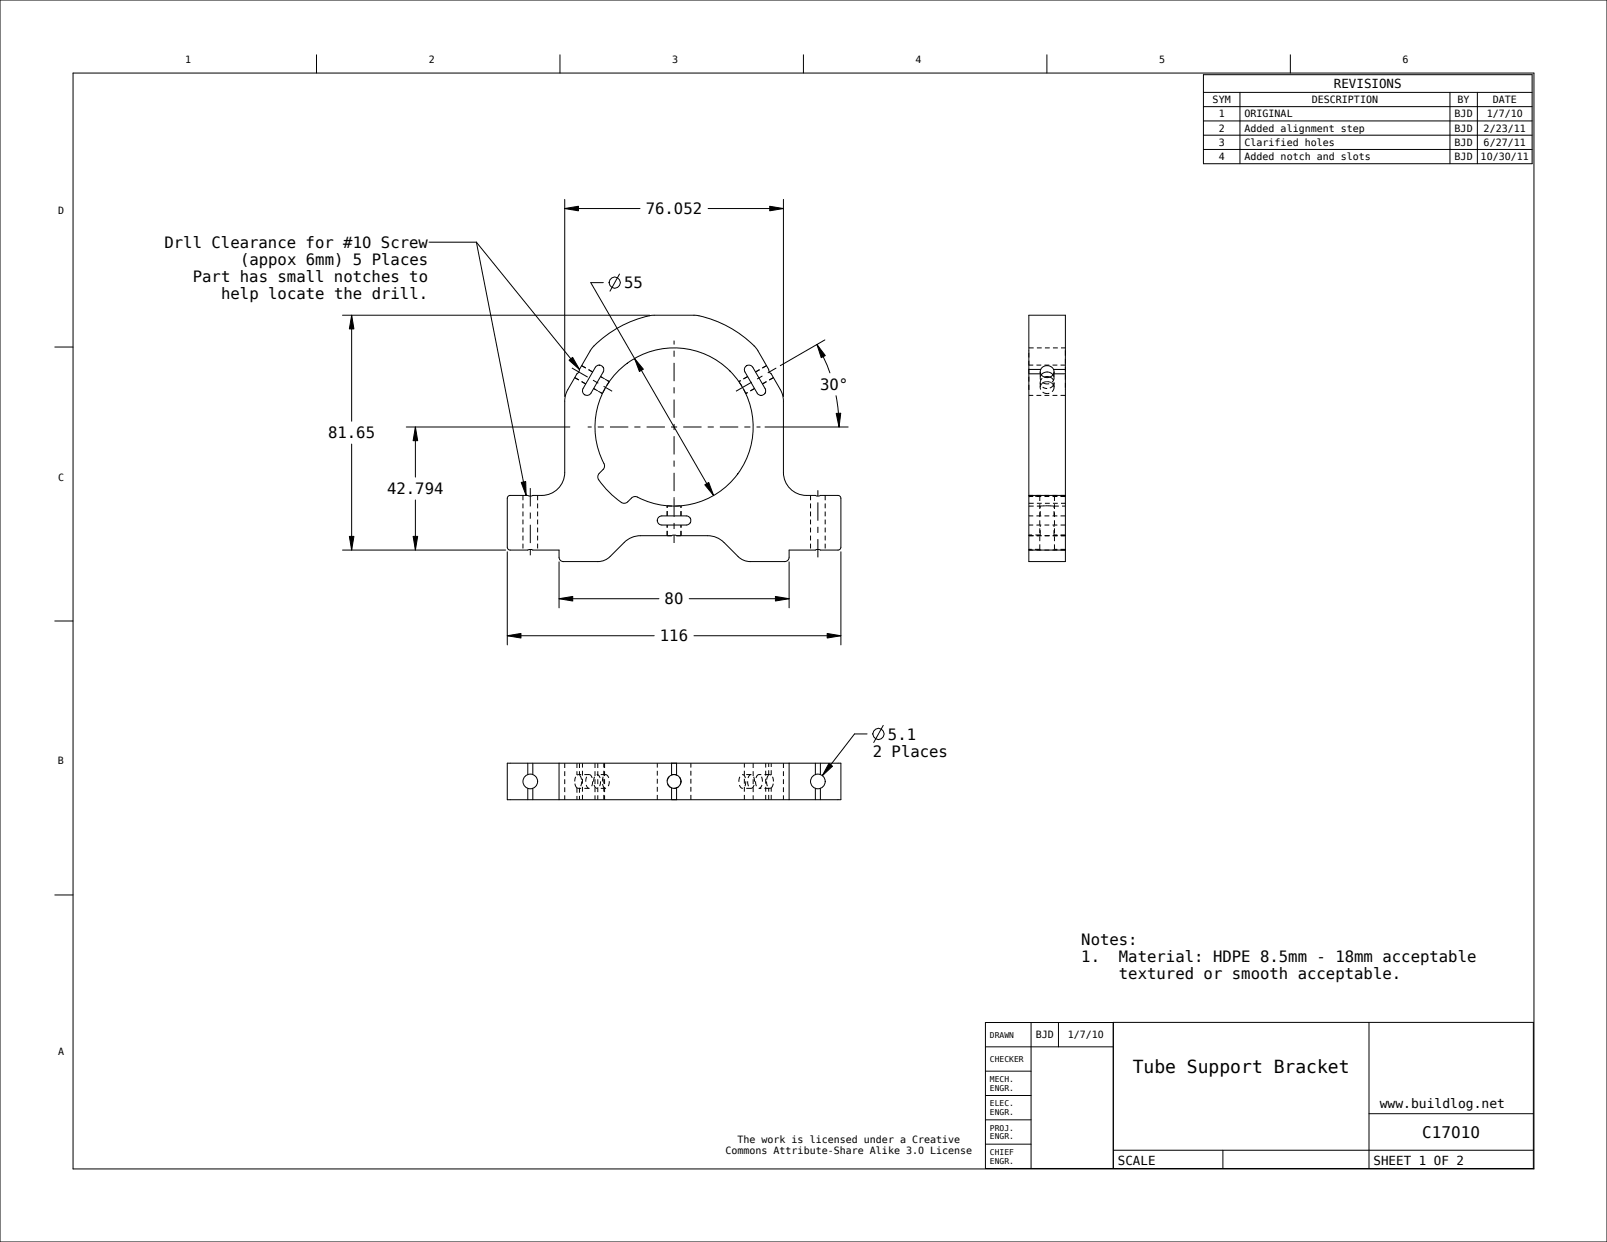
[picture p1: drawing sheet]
<svg xmlns="http://www.w3.org/2000/svg" width="559mm" height="432mm" viewBox="0 0 559 432" stroke-linecap="round" stroke-linejoin="round" font-family="sans-serif">
<g fill="#000">
<path d="M196.4 72.5l4.7-.8v1.6zM267.7 71.7l4.7 .8-4.7 .8zM122.3 109.6l.8 4.8h-1.6zM284.1 119.8l2.9 3.8-1.4 .8zM220.6 124.6l3.1 3.8-1.4 .8zM144.4 148.5l.8 4.7h-1.5zM290.8 143.7h1.6l-.6 4.8zM245.1 168.5l1.4-.8 1.6 4.6zM121.5 186.5h1.6l-.8 4.7zM143.7 186.5h1.5l-.8 4.7zM194.4 208.2l4.8-.8v1.5zM269.6 207.4l4.8 .8-4.8 .7z"/>
<path d="M176.4 221l4.8-.8v1.6zM287.6 220.2l4.8 .8-4.8 .8zM288.2 265.4l1.3 1-3.5 3.3z"/>
</g>
<g fill="none" stroke="#000" stroke-width=".35">
<path d="M0 0h558.8v431.8h-558.8zM110.1 19v6.4M194.7 19v6.4M279.4 19v6.4M364 19v6.4M448.7 19v6.4M25.4 25.4h508v381h-508zM418.5 26h114.3v30.9h-114.3zM418.5 32.1h114.3M418.5 37.1h114.3M431.2 32.1v24.8M504.2 32.1v24.8"/>
<path d="M513.7 32.1v24.8M418.5 42h114.3M418.5 47h114.3M418.5 52h114.3M196.4 72.5l4.7-.8v1.6zM196.4 69.3v68.6M196.4 72.5h26.2M246.2 72.5h26.2M267.7 71.7l4.7 .8-4.7 .8zM272.4 69.3v68.6M209.8 98.3h-4.4l42.7 74M215.4 95.3l-3.3 5.9"/>
<path d="M119.1 109.6h106.8M122.3 109.6l.8 4.8h-1.6zM122.3 109.6v36.9M284.1 119.8l2.5 4.8 2 5M284.1 119.8l2.9 3.8-1.4 .8zM286.8 118.2l-15.5 8.9M19 120.6h6.4M197.4 135.5l-.7 1.6-.3 2.4v24.7a8 8 0 0 1-8 8M207.3 127.4a1.59 1.59 0 0 1 2-.1 1.59 1.59 0 0 1 .5 2l-4.3 7.4a1.59 1.59 0 0 1-2.2 .6 1.59 1.59 0 0 1-.5-2.2zM215.1 128.9a27.5 27.5 0 0 1 36.9-1.6 27.5 27.5 0 0 1 5.2 36.6 27.5 27.5 0 0 1-36 8.8l-.4-.1a3.4 3.4 0 0 0-2.5 1.9 2.06 2.06 0 0 1-3.1-.4l-3.1-2.7a18 18 0 0 1-4.2-5.5l.5-1.3a3.4 3.4 0 0 0 1.8-2.6v-.4a27.7 27.7 0 0 1 4.9-32.7zM220.6 124.6l3.1 3.8-1.4 .8zM259.2 127.5a1.59 1.59 0 0 1 2.6 .2l4.2 7.4a1.59 1.59 0 0 1-.5 2.2 1.59 1.59 0 0 1-2.2-.6l-4.3-7.4a1.59 1.59 0 0 1 .2-1.8z"/>
<path d="M263.6 122a36.3 36.3 0 0 0-22.3-12.4h-13.8a36.3 36.3 0 0 0-22.3 12.4M271.4 135.5l.7 1.6 .3 2.4v24.7a8 8 0 0 0 8 8M290.7 137.6l.8 5.4 .3 5.5M357.8 135.5v59.7h12.7v-59.7M357.8 122v-12.4h12.7v12.4M363.1 131.1l1-.2 1 .2M366.1 130.3a2.6 2.6 0 0 0-4 0M122.3 154.4v36.8M141.3 148.5h56.9M144.4 148.5l.8 4.7h-1.5zM144.4 148.5v17.4M266 148.5h28.9"/>
<path d="M290.8 143.7h1.6l-.6 4.8zM144.4 173.8v17.4M177.4 172.2a1 1 0 0 0-1 1v17a1 1 0 0 0 1 1M229.2 179.7l.9-.3h8.5a1.59 1.59 0 0 1 1.6 1.6 1.59 1.59 0 0 1-1.6 1.5h-8.5a1.59 1.59 0 0 1-1.5-1.1 1.59 1.59 0 0 1 .6-1.7zM245.1 168.5l1.4-.8 1.6 4.6zM291.4 172.2a1 1 0 0 1 1 1v17a1 1 0 0 1-1 1M357.8 172.2h12.7M119.1 191.2h56.7M121.5 186.5h1.6l-.8 4.7zM143.7 186.5h1.5l-.8 4.7zM176.4 191.8v32.4M194.4 195.3v16"/>
<path d="M233.5 186.2h-10.8a8 8 0 0 0-5.6 2.4l-5.5 5.3-1.7 1-2 .3h-12a1.5 1.5 0 0 1-1.5-1.5v-2.5M235.3 186.2h10.8a8 8 0 0 1 5.6 2.4l5.4 5.3 1.8 1 2 .3h12a1.5 1.5 0 0 0 1.5-1.5v-2.5M274.4 195.3v16M292.4 191.8v32.4M357.8 191.2h12.7M19 215.9h6.4M194.4 208.2l4.8-.8v1.5zM194.4 208.2h34.7M239.7 208.2h34.7M269.6 207.4l4.8 .8-4.8 .7zM176.4 221l4.8-.8v1.6zM176.4 221h51.1"/>
<path d="M241.3 221h51.1M287.6 220.2l4.8 .8-4.8 .8zM301.5 255.2h-4.4l-11.1 14.5M307.1 252.2l-3.3 5.9M177.4 265.3h-1v12.7h1M233.5 265.3h-39.1v12.7h39.1M235.3 265.3h39.1v12.7h-39.1M288.2 265.4l1.3 1-3.5 3.3zM291.4 265.3h1v12.7h-1M19 311.1h6.4M342.7 355.5l190.5-.1v50.8h-190.5zM358.5 355.5v50.7"/>
<path d="M368.1 355.5v8.5M387.1 355.4v50.8M476 355.4v50.8M342.7 372.4h15.8M342.7 364h44.4M342.7 397.8h15.8M342.7 389.3h15.8M342.7 380.9h15.8M387.1 399.9h146.1M425.2 399.9v6.3M476 387.2h57.2"/>
<circle cx="213.7" cy="98.3" r="1.95"/>
<circle cx="305.4" cy="255.2" r="1.95"/>
</g>
<g fill="none" stroke="#000" stroke-width=".35" stroke-dasharray="1.7 1.1" stroke-linecap="butt">
<path d="M199.9 131.3l3.8 2.2M202.3 127.1l3.8 2.2M206.4 135.1l3.1 1.7M208.8 130.9l3.1 1.8M260 130.9l-3.1 1.8M262.4 135.1l-3.1 1.7M266.5 127.1l-3.8 2.2M268.9 131.3l-3.8 2.2M357.8 135.5v-13.5M361.7 131.4l.3-1M361.7 133l.5-1.2 .9-.7M361.9 133.9l-.2-.9"/>
<path d="M362 130.4l.1-.1M364.1 135.1l-1.3-.4-.9-.8M364.1 133.5a2.26 2.26 0 0 1-2.4-2.1M365.1 131.1l1 .7 .4 1.2M366.1 130.3l.4 1.1M366.3 133.9l-.9 .8-1.3 .4M366.4 133.7l-.1 .2M366.5 131.4a2.24 2.24 0 0 1-2.4 2.1M366.5 133l-.1 .7M370.5 122v13.5M370.5 137.5h-12.7M370.5 126.9h-12.7"/>
<path d="M232 179.4v-3.6M236.8 179.4v-3.6M357.8 175h12.7M370.5 179.4h-12.7M370.5 172.6h-12.7M232 186.2v-3.7M236.8 186.2v-3.7M357.8 186.2h12.7M370.5 182.5h-12.7M196.4 265.3v12.7M202.5 278v-12.7M203.7 271.7a2.17 2.17 0 0 1 1.2-2.4"/>
<path d="M204.9 274.1a2.07 2.07 0 0 1-1.2-2.4M204.9 269.3a2.07 2.07 0 0 1 1.2 2.4M206.1 271.7a2.17 2.17 0 0 1-1.2 2.4M206.4 271.7a2.17 2.17 0 0 1 1.2-2.4M207.6 274.1a2.07 2.07 0 0 1-1.2-2.4M207.6 269.3a2.07 2.07 0 0 1 1.2 2.4M207.9 265.3v12.7M208.8 271.7a2.17 2.17 0 0 1-1.2 2.4M210 278v-12.7M210.2 265.3v12.7M228.6 278v-12.7M233.5 265.3h1.8"/>
<path d="M235.3 278h-1.8M236.8 271.7a2.4 2.4 0 0 0-3.4-2.2 2.4 2.4 0 0 0-.5 4.1 2.4 2.4 0 0 0 3.8-1.4l.1-.5M240.2 278v-12.7M258.8 278v-12.7M260 271.7a2.17 2.17 0 0 0 1.2 2.4M261.2 274.1a2.07 2.07 0 0 0 1.2-2.4M261.2 269.3a2.07 2.07 0 0 0-1.2 2.4M262.4 271.7a2.17 2.17 0 0 0-1.2-2.4M262.7 271.7a2.17 2.17 0 0 0 1.2 2.4M263.9 274.1a2.07 2.07 0 0 0 1.2-2.4M263.9 269.3a2.07 2.07 0 0 0-1.2 2.4M265.1 271.7a2.17 2.17 0 0 0-1.2-2.4"/>
<path d="M266.3 278v-12.7M272.4 265.3v12.7"/>
</g>
<!-- layer: 02___PRT_ALL_AXES -->
<g fill="none" stroke="#000" stroke-width=".35" stroke-dasharray="1.7 1.1" stroke-linecap="butt">
<path d="M203.7 133.5l-3.8-2.2M206.1 129.3l-3.8-2.2M209.5 136.8l-3.1-1.7M211.9 132.7l-3.1-1.8M211.9 132.7l-2.4 4.1M259.3 136.8l-2.4-4.1M260 130.9l-3.1 1.8M262.4 135.1l-3.1 1.7M266.5 127.1l-3.8 2.2M268.9 131.3l-3.8 2.2M357.8 121h12.7M361.7 134.7l.2-.7"/>
<path d="M361.7 129.3v2.1M361.7 133v1.7M361.9 134l.3-.5M362.3 133.4l-.1 .1M362.4 133.3l-.1 .1M362.6 133.1l-.2 .2M362.7 133l-.1 .1M362.9 132.9l-.2 .1M363.1 132.9h-.2M363.3 132.8l-.2 .1M363.5 132.7h.4M363.5 132.7l-.2 .1"/>
<path d="M363.9 132.7h.2M364.1 136.8a2.3 2.3 0 0 1-2.4-2.1M364.3 132.7h.4M364.3 132.7h-.2M364.9 132.8l-.2-.1M365.1 132.9l-.2-.1M365.3 132.9h-.2M365.5 133l-.2-.1M365.7 133.1l-.2-.1M365.8 133.3l.5 .5M365.8 133.3l-.1-.2M366.3 133.8l.2 .9"/>
<path d="M366.5 129.3v2.1M366.5 133v1.7M366.5 134.7a2.3 2.3 0 0 1-2.4 2.1M181.8 172.2v19M186.9 172.2v19M232 179.4v-3.6M232 175.8h4.8M236.8 179.4v-3.6M281.8 172.2v19M286.9 172.2v19M357.8 176h3.9M357.8 172.2v.3"/>
<path d="M361.6 172.5v18.5M361.6 172.5h-3.8M361.6 172.5l.1-.2M361.7 179.4v-3.4M361.7 172.2v.1M361.9 175.9l-.2 .1M362 175.9h-.1M362.6 175.9h.7M362.6 175.9h-.6M363.5 175.9h-.2M363.5 175.9l.6-.1M365.7 175.9l-1.6-.1"/>
<path d="M365.7 175.9h.2M365.9 175.9h.3M366.2 175.9h.2M366.4 175.9l.1 .1M366.5 172.2l.1 .1M366.5 176h4M366.5 179.4v-3.4M366.6 172.5v-.2M366.7 172.5h-.1M366.7 172.5v18.5M370.5 172.5h-3.8M370.5 172.2h-12.7"/>
<path d="M370.5 172.2v.3M232 186.2v-3.7M233.5 186.2h-1.5M236.8 186.2h-1.5M236.8 186.2v-3.7M357.8 186v.2M357.8 191v.2M361.6 191h-3.8M361.7 191.2l-.1-.2M361.7 186v-3.5M361.7 186h-3.9M361.8 186.2l-.1-.2"/>
<path d="M361.8 186.2h.1M366.4 186.2l.1-.2M366.4 186.2h-.1M366.5 186v-3.5M366.6 191.2v-.2M366.6 191.2h-.1M366.7 191h-.1M370.5 191.2h-12.7M370.5 191h-3.8M370.5 186.2h-12.7M370.5 186h-4M370.5 186v.2"/>
<path d="M370.5 191v.2M199.9 271.7l.1-1.3 .6-.9M200.6 265.3v4.2M200.6 273.9v4.1M200.6 273.9l-.6-.9-.1-1.3M200.6 269.5l.7-.2M201.3 274.1l-.7-.2M201.3 269.3l.2 .1M201.4 274.1h-.1M201.5 265.3v4.2M201.5 273.9v4.1M201.5 269.5h.1"/>
<path d="M201.5 269.4v.1M201.5 273.9l-.1 .2M201.6 269.5l.5 .9 .2 1.3M202.3 271.7l-.2 1.3-.6 .9M204.9 274.1h-3.6M204.9 269.3h-3.6M206.9 265.3v12.7M209.5 271.7l.2-1.4 .5-.9M210.2 269.4l.4-.1M210.3 274l-.6-.8-.2-1.5M210.6 274.1l-.3-.1M210.6 269.3a2.18 2.18 0 0 1 1.3 2.4"/>
<path d="M210.6 274.1h-3M210.6 269.3h-3M211.9 271.7a2.18 2.18 0 0 1-1.3 2.4M256.9 271.7a2.18 2.18 0 0 1 1.3-2.4M258.2 269.3a2.12 2.12 0 0 1 1.1 2.4M258.2 274.1a2.18 2.18 0 0 1-1.3-2.4M259.3 271.7a2.12 2.12 0 0 1-1.1 2.4M261.2 274.1h-3M261.2 269.3h-3M261.9 265.3v12.7M266.5 271.7l.2 1.3 .6 .9M267.2 269.5l-.5 .9-.2 1.3"/>
<path d="M267.3 278v-4.1M267.3 269.4l.1-.1M267.3 269.5h-.1M267.3 269.5v-.1M267.3 269.5v-4.2M267.3 274v-.1M267.4 269.3h.1M267.5 274.1l-.2-.1M267.5 269.3l.7 .2M267.5 274.1h-3.6M267.5 269.3h-3.6M268.2 273.9l-.7 .2"/>
<path d="M268.2 273.9l.6-.9 .1-1.3M268.2 278v-4.1M268.2 269.5v-4.2M268.9 271.7l-.1-1.3-.6-.9"/>
</g>
<path d="M198.9 127.9l14 8.1M255.9 136l14-8.1M184.4 169.7v24.1M234.4 173.3v15.5M284.4 193.8v-24.1" fill="none" stroke="#000" stroke-width=".35" stroke-dasharray="2.1 2.1 6.4 2.1" stroke-dashoffset="4.2" stroke-linecap="butt"/>
<g fill="none" stroke="#000" stroke-width=".35">
<path d="M205.2 122l-3.7 6.4-.3 1.1-.6 .5-3.2 5.5M263.6 122l3.7 6.4 .3 1.1 .6 .5 3.2 5.5M357.8 122v13.5M357.8 130h4.1M357.8 128.4h4.1M361.9 128.4a2.55 2.55 0 0 1 4.5 0M361.9 128.4v1.6M366.4 128.4v1.6M366.4 130a2.55 2.55 0 0 1-4.5 0M366.4 130h4.1M366.4 128.4h4.1M370.5 122v13.5"/>
<path d="M177.4 172.2h6.1l1.1 .3 .7-.3h3.1M280.4 172.2h3.1l1.1 .3 .7-.3h6.1M177.4 191.2h6.1l.7-.2 1.1 .2h9.1M233.5 186.2l.7-.2 1.1 .2M274.4 191.2h9.1l.7-.2 1.1 .2h6.1M177.4 278h17M177.4 265.3h17M183.5 265.3v4M183.5 274.1v3.9M185.3 265.3v4M185.3 274.1v3.9M233.5 273.9v4.1h1.8v-4.1"/>
<path d="M233.5 269.4v-4.1h1.8v4.1M274.4 278h17M274.4 265.3h17M283.5 265.3v4M283.5 274.1v3.9M285.3 265.3v4M285.3 274.1v3.9"/>
<circle cx="184.4" cy="271.7" r="2.55"/>
<circle cx="234.4" cy="271.7" r="2.4"/>
<circle cx="284.4" cy="271.7" r="2.55"/>
</g>
<path d="M234.4 148.5v24.8M234.4 148.5v-30.1M234.4 148.5h-30M234.4 148.5h30" fill="none" stroke="#000" stroke-width=".35" stroke-dasharray="2.1 2.1 6.4 2.1" stroke-dashoffset="1.1" stroke-linecap="butt"/>
<!-- layer: BALLOONS -->
<path d="M197.9 125.2l1.2-1 2.4 4.2zM181.2 167.7l1.6-.3 .1 4.8z" fill="#000"/>
<path d="M149.2 84.2h16.5M165.7 84.2l17.2 88M165.7 84.2l35.8 44.2M197.9 125.2l1.2-1 2.4 4.2zM181.2 167.7l1.6-.3 .1 4.8z" fill="none" stroke="#000" stroke-width=".35"/>
<text font-size="6.3" x="393.9" y="373.1">Tube Support Bracket</text>
<text font-size="5.6" x="494.6" y="395.6">C17010</text>
<g font-size="5.4">
<text x="224.5" y="74.5">76.052</text>
<text x="57.2" y="86.2">Drll Clearance for #10 Screw</text>
<text x="83.5" y="92.1">(appox 6mm) 5 Places</text>
<text x="67" y="98.1">Part has small notches to</text>
<text x="217.1" y="100.2">55</text>
<text x="76.9" y="104">help locate the drill.</text>
<text x="285.2" y="135.6">30°</text>
<text x="114.1" y="152.4">81.65</text>
<text x="134.6" y="171.8">42.794</text>
<text x="231.1" y="210.1">80</text>
<text x="229.5" y="223">116</text>
<text x="308.8" y="257.2">5.1</text>
<text x="303.5" y="263.1">2 Places</text>
<text x="376" y="328.5">Notes:</text>
<text x="376" y="334.4">1.</text>
<text x="389.1" y="334.4">Material: HDPE 8.5mm - 18mm acceptable</text>
<text x="389.1" y="340.4">textured or smooth acceptable.</text>
</g>
<text font-size="4.5" x="479.8" y="385.2">www.buildlog.net</text>
<g font-size="4.3">
<text x="463.8" y="30.6">REVISIONS</text>
<text x="388.7" y="405.1">SCALE</text>
<text x="477.6" y="405.1">SHEET 1 OF 2</text>
</g>
<g font-size="3.5">
<text x="64.4" y="22.1">1</text>
<text x="149.1" y="22.1">2</text>
<text x="233.7" y="22.1">3</text>
<text x="318.4" y="22.1">4</text>
<text x="403.1" y="22.1">5</text>
<text x="487.7" y="22.1">6</text>
<text x="421.7" y="35.9">SYM</text>
<text x="456.2" y="35.9">DESCRIPTION</text>
<text x="506.9" y="35.9">BY</text>
<text x="519.1" y="35.9">DATE</text>
<text x="423.8" y="40.8">1</text>
<text x="432.8" y="40.8">ORIGINAL</text>
<text x="505.8" y="40.8">BJD</text>
<text x="517" y="40.8">1/7/10</text>
<text x="423.8" y="45.8">2</text>
<text x="432.8" y="45.8">Added alignment step</text>
<text x="505.8" y="45.8">BJD</text>
<text x="515.9" y="45.8">2/23/11</text>
<text x="423.8" y="50.8">3</text>
<text x="432.8" y="50.8">Clarified holes</text>
<text x="505.8" y="50.8">BJD</text>
<text x="515.9" y="50.8">6/27/11</text>
<text x="423.8" y="55.7">4</text>
<text x="432.8" y="55.7">Added notch and slots</text>
<text x="505.8" y="55.7">BJD</text>
<text x="514.9" y="55.7">10/30/11</text>
<text x="20.2" y="74.3">D</text>
<text x="20.2" y="167.3">C</text>
<text x="20.1" y="265.7">B</text>
<text x="360.2" y="361">BJD</text>
<text x="371.3" y="361">1/7/10</text>
<text x="20.2" y="366.7">A</text>
<text x="252.2" y="401.1">Commons Attribute-Share Alike 3.0 License</text>
<text x="256.4" y="397.3">The work is licensed under a Creative</text>
</g>
<g font-size="2.8">
<text x="344.2" y="360.7">DRAWN</text>
<text x="344.2" y="369.2">CHECKER</text>
<text x="344.2" y="376.1">MECH.</text>
<text x="344.2" y="379.2">ENGR.</text>
<text x="344.2" y="384.6">ELEC.</text>
<text x="344.2" y="387.6">ENGR.</text>
<text x="344.2" y="393">PROJ.</text>
<text x="344.2" y="401.5">CHIEF</text>
<text x="344.2" y="396.1">ENGR.</text>
<text x="344.2" y="404.6">ENGR.</text>
</g>
</svg>
